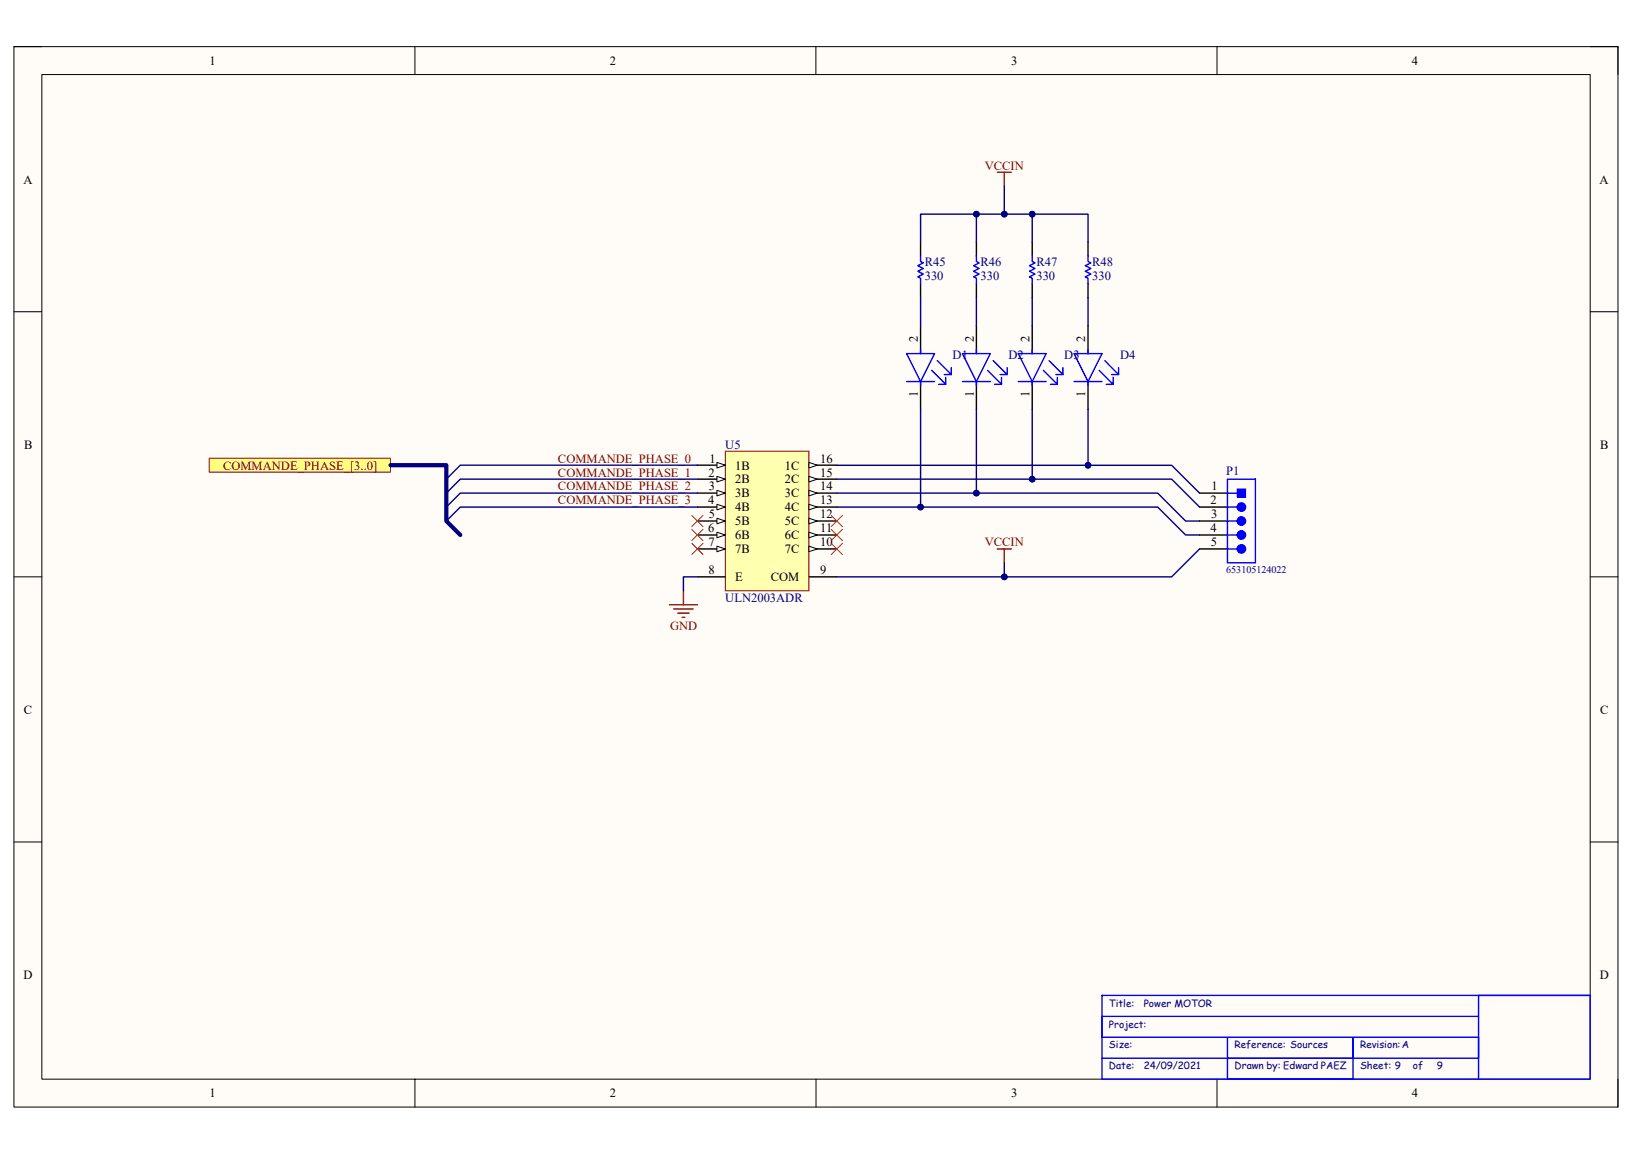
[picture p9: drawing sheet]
<svg xmlns="http://www.w3.org/2000/svg" width="297mm" height="210mm" viewBox="0 0 297 210" stroke-linecap="round" stroke-linejoin="round" font-family="sans-serif">
<path d="M2.5 8.5h292v192.9h-292z" fill="#fffcf8"/>
<path d="M2.5 8.5h292v192.9h-292z" fill="none" stroke="#000" stroke-width=".18"/>
<path d="M7.6 13.6h281.8v182.8h-281.8z" fill="#fffcf8"/>
<g fill="none" stroke="#000" stroke-width=".18">
<path d="M2.5 8.5h5.1M7.6 13.6h281.8v182.8h-281.8zM75.5 8.5v5.1M148.5 8.5v5.1M221.5 8.5v5.1M289.4 8.5h5.1v5.1M2.5 56.7h5.1M289.4 56.7h5.1M2.5 105h5.1M289.4 105h5.1M2.5 153.2h5.1M289.4 153.2h5.1"/>
<path d="M75.5 196.4v5M148.5 196.4v5M221.5 196.4v5M294.5 196.4v5"/>
</g>
<path d="M200.6 181.1h88.8v15.3h-88.8zM223.4 188.7v3.9h22.9v-3.9v7.7h-22.9v-3.8M269.1 184.9h-68.5v3.8h68.5v3.9h-68.5M289.4 181.1h-20.3v15.3" fill="none" stroke="#00f" stroke-width=".25"/>
<circle cx="226" cy="92.3" r=".76" fill="#00f"/>
<g fill="none" stroke="#00f" stroke-width=".25">
<path d="M223.4 92.3h1.8M223.4 89.7h1.8"/>
<circle cx="226" cy="92.3" r=".76"/>
</g>
<path d="M218.3 92.3h5.1M218.3 89.7h5.1" fill="none" stroke="#000" stroke-width=".25"/>
<path d="M225.2 89h1.5v1.5h-1.5z" fill="#00f"/>
<path d="M225.2 89h1.5v1.5h-1.5z" fill="none" stroke="#00f" stroke-width=".18"/>
<circle cx="226" cy="97.3" r=".76" fill="#00f"/>
<circle cx="226" cy="97.3" r=".76" fill="none" stroke="#00f" stroke-width=".25"/>
<circle cx="226" cy="99.9" r=".76" fill="#00f"/>
<circle cx="226" cy="99.9" r=".76" fill="none" stroke="#00f" stroke-width=".25"/>
<circle cx="226" cy="94.8" r=".76" fill="#00f"/>
<g fill="none" stroke="#00f" stroke-width=".25">
<path d="M223.4 94.8h1.8M223.4 97.3h1.8M223.4 99.9h1.8M223.4 87.2h5.1v15.2h-5.1z"/>
<circle cx="226" cy="94.8" r=".76"/>
</g>
<path d="M218.3 94.8h5.1M218.3 97.3h5.1M218.3 99.9h5.1" fill="none" stroke="#000" stroke-width=".25"/>
<path d="M132 82.1h15.2v25.4h-15.2z" fill="#ffffb0"/>
<path d="M132 82.1h15.2v25.4h-15.2z" fill="none" stroke="#800000" stroke-width=".18"/>
<path d="M126.9 84.6h5.1" fill="none" stroke="#000" stroke-width=".25"/>
<path d="M130.5 84.1l1.5 .5-1.5 .6z" fill="#f8fcff"/>
<path d="M130.5 84.1l1.5 .5-1.5 .6z" fill="none" stroke="#000" stroke-width=".18"/>
<path d="M126.9 87.2h5.1" fill="none" stroke="#000" stroke-width=".25"/>
<path d="M130.5 86.7l1.5 .5-1.5 .5z" fill="#f8fcff"/>
<path d="M130.5 86.7l1.5 .5-1.5 .5z" fill="none" stroke="#000" stroke-width=".18"/>
<path d="M126.9 89.7h5.1" fill="none" stroke="#000" stroke-width=".25"/>
<path d="M130.5 89.2l1.5 .5-1.5 .5z" fill="#f8fcff"/>
<path d="M130.5 89.2l1.5 .5-1.5 .5z" fill="none" stroke="#000" stroke-width=".18"/>
<path d="M126.9 92.3h5.1" fill="none" stroke="#000" stroke-width=".25"/>
<path d="M130.5 91.8l1.5 .5-1.5 .5z" fill="#f8fcff"/>
<path d="M130.5 91.8l1.5 .5-1.5 .5z" fill="none" stroke="#000" stroke-width=".18"/>
<path d="M126.9 94.8h5.1" fill="none" stroke="#000" stroke-width=".25"/>
<path d="M130.5 94.3l1.5 .5-1.5 .5z" fill="#f8fcff"/>
<path d="M130.5 94.3l1.5 .5-1.5 .5z" fill="none" stroke="#000" stroke-width=".18"/>
<path d="M126.9 97.3h5.1" fill="none" stroke="#000" stroke-width=".25"/>
<path d="M130.5 96.8l1.5 .5-1.5 .6z" fill="#f8fcff"/>
<path d="M130.5 96.8l1.5 .5-1.5 .6z" fill="none" stroke="#000" stroke-width=".18"/>
<path d="M126.9 99.9h5.1" fill="none" stroke="#000" stroke-width=".25"/>
<path d="M130.5 99.4l1.5 .5-1.5 .5z" fill="#f8fcff"/>
<path d="M130.5 99.4l1.5 .5-1.5 .5z" fill="none" stroke="#000" stroke-width=".18"/>
<path d="M147.2 99.9h5.1M126.9 105h5.1M147.2 105h5.1" fill="none" stroke="#000" stroke-width=".25"/>
<path d="M147.2 99.4l1.6 .5-1.6 .5z" fill="#f8fcff"/>
<path d="M147.2 99.4l1.6 .5-1.6 .5z" fill="none" stroke="#000" stroke-width=".18"/>
<path d="M147.2 97.3h5.1" fill="none" stroke="#000" stroke-width=".25"/>
<path d="M147.2 96.8l1.6 .5-1.6 .6z" fill="#f8fcff"/>
<path d="M147.2 96.8l1.6 .5-1.6 .6z" fill="none" stroke="#000" stroke-width=".18"/>
<path d="M147.2 94.8h5.1" fill="none" stroke="#000" stroke-width=".25"/>
<path d="M147.2 94.3l1.6 .5-1.6 .5z" fill="#f8fcff"/>
<path d="M147.2 94.3l1.6 .5-1.6 .5z" fill="none" stroke="#000" stroke-width=".18"/>
<path d="M147.2 92.3h5.1" fill="none" stroke="#000" stroke-width=".25"/>
<path d="M147.2 91.8l1.6 .5-1.6 .5z" fill="#f8fcff"/>
<path d="M147.2 91.8l1.6 .5-1.6 .5z" fill="none" stroke="#000" stroke-width=".18"/>
<path d="M147.2 89.7h5.1" fill="none" stroke="#000" stroke-width=".25"/>
<path d="M147.2 89.2l1.6 .5-1.6 .5z" fill="#f8fcff"/>
<path d="M147.2 89.2l1.6 .5-1.6 .5z" fill="none" stroke="#000" stroke-width=".18"/>
<path d="M147.2 87.2h5.1" fill="none" stroke="#000" stroke-width=".25"/>
<path d="M147.2 86.7l1.6 .5-1.6 .5z" fill="#f8fcff"/>
<path d="M147.2 86.7l1.6 .5-1.6 .5z" fill="none" stroke="#000" stroke-width=".18"/>
<path d="M147.2 84.6h5.1" fill="none" stroke="#000" stroke-width=".25"/>
<path d="M147.2 84.1l1.6 .5-1.6 .6z" fill="#f8fcff"/>
<path d="M147.2 84.1l1.6 .5-1.6 .6z" fill="none" stroke="#000" stroke-width=".18"/>
<path d="M167.6 44v2.6M167.6 51.6v2.6M177.7 44v2.6M177.7 51.6v2.6M187.9 44v2.6M187.9 51.6v2.6M198 44v2.6M198 51.6v2.6" fill="none" stroke="#000" stroke-width=".25"/>
<path d="M167.6 46.6v1l.5 .2-1.1 .5 1.1 .6-1.1 .5 1.1 .5-1.1 .5 .6 .2v1M177.7 46.6v1l.5 .2-1 .5 1 .6-1 .5 1 .5-1 .5 .5 .2v1M187.9 46.6v1l.5 .2-1 .5 1 .6-1 .5 1 .5-1 .5 .5 .2v1M198 46.6v1l.5 .2-1 .5 1 .6-1 .5 1 .5-1 .5 .5 .2v1" fill="none" stroke="#00f" stroke-width=".25"/>
<path d="M38.1 83.4h33v2.5h-33z" fill="#ffff80"/>
<path d="M38.1 83.4h33v2.5h-33z" fill="none" stroke="#800000" stroke-width=".18"/>
<path d="M125.9 98.9l2 2M125.9 96.3l2 2.1M125.9 93.8l2 2M127.9 98.9l-2 2M127.9 96.3l-2 2.1M127.9 93.8l-2 2M151.3 93.8l2 2M151.3 96.3l2 2.1M151.3 98.9l2 2M153.3 93.8l-2 2M153.3 96.3l-2 2.1M153.3 98.9l-2 2" fill="none" stroke="#f00" stroke-width=".18"/>
<path d="M121.9 110h5M122.6 110.8h3.6M123.4 111.6h2M124.1 112.3h.5M124.4 107.5v2.5" fill="none" stroke="#800000" stroke-width=".25"/>
<path d="M167.6 59.3v5M177.7 59.3v5M187.9 59.3v5M198 59.3v5M167.6 69.4v5.1M177.7 69.4v5.1M187.9 69.4v5.1M198 69.4v5.1" fill="none" stroke="#000" stroke-width=".25"/>
<g fill="none" stroke="#00f" stroke-width=".25">
<path d="M165 64.3h5.1l-2.5 5.1zM165 69.4h5.1M167.6 63.6v.7M167.6 69.4v.8M169.6 67.4l2.5 2.5v-1.2M170.6 65.6l2.5 2.6v-1.3M170.9 69.9h1.2M171.9 68.2h1.2M175.2 64.3h5.1l-2.6 5.1zM175.2 69.4h5.1M177.7 63.6v.7M177.7 69.4v.8"/>
<path d="M179.7 67.4l2.6 2.5v-1.2M180.8 65.6l2.5 2.6v-1.3M181 69.9h1.3M182 68.2h1.3M185.3 64.3h5.1l-2.5 5.1zM185.3 69.4h5.1M187.9 63.6v.7M187.9 69.4v.8M189.9 67.4l2.5 2.5v-1.2M190.9 65.6l2.6 2.6v-1.3M191.2 69.9h1.2M192.2 68.2h1.3"/>
<path d="M195.5 64.3h5.1l-2.6 5.1zM195.5 69.4h5.1M198 63.6v.7M198 69.4v.8M200.1 67.4l2.5 2.5v-1.2M201.1 65.6l2.5 2.6v-1.3M201.3 69.9h1.3M202.4 68.2h1.2"/>
</g>
<path d="M126.9 84.6h-43.1l-2.6 2.6M126.9 87.2h-43.1l-2.6 2.5M126.9 89.7h-43.1l-2.6 2.6M126.9 92.3h-43.1l-2.6 2.5M152.3 84.7h61l5 5" fill="none" stroke="#000080" stroke-width=".25"/>
<path d="M71.1 84.6h10.1v10.2l2.6 2.5" fill="none" stroke="#000080" stroke-width=".76"/>
<circle cx="198" cy="84.7" r=".51" fill="#000080"/>
<circle cx="198" cy="84.7" r=".51" fill="none" stroke="#000080" stroke-width=".18"/>
<path d="M152.3 87.2h61l5 5.1" fill="none" stroke="#000080" stroke-width=".25"/>
<circle cx="187.9" cy="87.2" r=".51" fill="#000080"/>
<circle cx="187.9" cy="87.2" r=".51" fill="none" stroke="#000080" stroke-width=".18"/>
<path d="M152.3 89.7h58.4l5.1 5.1h2.5" fill="none" stroke="#000080" stroke-width=".25"/>
<circle cx="177.7" cy="89.7" r=".51" fill="#000080"/>
<circle cx="177.7" cy="89.7" r=".51" fill="none" stroke="#000080" stroke-width=".18"/>
<path d="M152.3 92.3h58.4l5.1 5h2.5" fill="none" stroke="#000080" stroke-width=".25"/>
<circle cx="167.6" cy="92.3" r=".51" fill="#000080"/>
<circle cx="167.6" cy="92.3" r=".51" fill="none" stroke="#000080" stroke-width=".18"/>
<path d="M218.3 99.9l-5 5.1h-61" fill="none" stroke="#000080" stroke-width=".25"/>
<circle cx="182.8" cy="105" r=".51" fill="#000080"/>
<circle cx="182.8" cy="105" r=".51" fill="none" stroke="#000080" stroke-width=".18"/>
<path d="M167.6 74.5v17.8M126.9 105h-2.5v2.5" fill="none" stroke="#000080" stroke-width=".25"/>
<circle cx="167.6" cy="92.3" r=".51" fill="#000080"/>
<circle cx="167.6" cy="92.3" r=".51" fill="none" stroke="#000080" stroke-width=".18"/>
<path d="M177.7 74.5v15.2" fill="none" stroke="#000080" stroke-width=".25"/>
<circle cx="177.7" cy="89.7" r=".51" fill="#000080"/>
<circle cx="177.7" cy="89.7" r=".51" fill="none" stroke="#000080" stroke-width=".18"/>
<path d="M187.9 74.5v12.7" fill="none" stroke="#000080" stroke-width=".25"/>
<circle cx="187.9" cy="87.2" r=".51" fill="#000080"/>
<circle cx="187.9" cy="87.2" r=".51" fill="none" stroke="#000080" stroke-width=".18"/>
<path d="M198 74.5v10.2" fill="none" stroke="#000080" stroke-width=".25"/>
<circle cx="198" cy="84.7" r=".51" fill="#000080"/>
<circle cx="198" cy="84.7" r=".51" fill="none" stroke="#000080" stroke-width=".18"/>
<path d="M167.6 44v-5h30.4v5M167.6 54.2v5.1M177.7 54.2v5.1M187.9 54.2v5.1M198 54.2v5.1" fill="none" stroke="#000080" stroke-width=".25"/>
<circle cx="177.7" cy="39" r=".51" fill="#000080"/>
<circle cx="177.7" cy="39" r=".51" fill="none" stroke="#000080" stroke-width=".18"/>
<circle cx="182.8" cy="39" r=".51" fill="#000080"/>
<circle cx="182.8" cy="39" r=".51" fill="none" stroke="#000080" stroke-width=".18"/>
<circle cx="187.9" cy="39" r=".51" fill="#000080"/>
<circle cx="187.9" cy="39" r=".51" fill="none" stroke="#000080" stroke-width=".18"/>
<path d="M187.9 39v5" fill="none" stroke="#000080" stroke-width=".25"/>
<circle cx="187.9" cy="39" r=".51" fill="#000080"/>
<circle cx="187.9" cy="39" r=".51" fill="none" stroke="#000080" stroke-width=".18"/>
<path d="M177.7 39v5" fill="none" stroke="#000080" stroke-width=".25"/>
<circle cx="177.7" cy="39" r=".51" fill="#000080"/>
<circle cx="177.7" cy="39" r=".51" fill="none" stroke="#000080" stroke-width=".18"/>
<path d="M181.5 31.3h2.6M182.8 31.3v2.6M181.5 99.9h2.6M182.8 99.9v2.5" fill="none" stroke="#800000" stroke-width=".25"/>
<path d="M182.8 33.9v5.1" fill="none" stroke="#000080" stroke-width=".25"/>
<circle cx="182.8" cy="39" r=".51" fill="#000080"/>
<circle cx="182.8" cy="39" r=".51" fill="none" stroke="#000080" stroke-width=".18"/>
<path d="M182.8 102.4v2.6" fill="none" stroke="#000080" stroke-width=".25"/>
<circle cx="182.8" cy="105" r=".51" fill="#000080"/>
<circle cx="182.8" cy="105" r=".51" fill="none" stroke="#000080" stroke-width=".18"/>
<g font-size="2.3">
<text x="38.2" y="11.8">1</text>
<text x="111" y="11.8">2</text>
<text x="184.1" y="11.8">3</text>
<text x="256.9" y="11.8">4</text>
<text x="4.3" y="33.4">A</text>
<text x="291.1" y="33.4">A</text>
<text x="167.1" y="62.3" transform="rotate(-90 167.1 62.3)">2</text>
<text x="177.2" y="62.3" transform="rotate(-90 177.2 62.3)">2</text>
<text x="187.4" y="62.3" transform="rotate(-90 187.4 62.3)">2</text>
<text x="197.5" y="62.3" transform="rotate(-90 197.5 62.3)">2</text>
<text x="167.1" y="72.3" transform="rotate(-90 167.1 72.3)">1</text>
<text x="177.2" y="72.3" transform="rotate(-90 177.2 72.3)">1</text>
<text x="187.4" y="72.3" transform="rotate(-90 187.4 72.3)">1</text>
<text x="197.5" y="72.3" transform="rotate(-90 197.5 72.3)">1</text>
<text x="4.4" y="81.6">B</text>
<text x="291.2" y="81.6">B</text>
<text x="128.9" y="86.7">2</text>
<text x="129" y="89.2">3</text>
<text x="129.1" y="84.2">1</text>
<text x="133.8" y="85.4">1B</text>
<text x="133.8" y="88">2B</text>
<text x="142.9" y="88">2C</text>
<text x="142.9" y="85.4">1C</text>
<text x="149.3" y="89.2">14</text>
<text x="149.3" y="86.7">15</text>
<text x="149.3" y="84.2">16</text>
<text x="220.5" y="89.2">1</text>
<text x="128.9" y="91.8">4</text>
<text x="129" y="94.3">5</text>
<text x="133.8" y="90.5">3B</text>
<text x="133.8" y="93">4B</text>
<text x="133.8" y="95.6">5B</text>
<text x="142.9" y="95.6">5C</text>
<text x="142.9" y="93">4C</text>
<text x="142.9" y="90.5">3C</text>
<text x="149.3" y="94.3">12</text>
<text x="149.3" y="91.8">13</text>
<text x="220.3" y="91.8">2</text>
<text x="220.4" y="94.3">3</text>
<text x="128.9" y="96.9">6</text>
<text x="128.9" y="99.4">7</text>
<text x="133.8" y="98.1">6B</text>
<text x="133.8" y="100.7">7B</text>
<text x="142.9" y="100.7">7C</text>
<text x="142.9" y="98.1">6C</text>
<text x="149.3" y="99.4">10</text>
<text x="149.3" y="96.9">11</text>
<text x="220.3" y="96.9">4</text>
<text x="220.4" y="99.4">5</text>
<text x="129" y="104.5">8</text>
<text x="133.8" y="105.7">E</text>
<text x="140.3" y="105.7">COM</text>
<text x="149.3" y="104.5">9</text>
<text x="4.4" y="129.9">C</text>
<text x="291.2" y="129.9">C</text>
<text x="4.3" y="178.1">D</text>
<text x="291.2" y="178.1">D</text>
<text x="38.2" y="199.7">1</text>
<text x="111" y="199.7">2</text>
<text x="184.1" y="199.7">3</text>
<text x="256.9" y="199.7">4</text>
</g>
<g font-size="2.3" fill="#800000">
<text x="179.2" y="30.9">VCCIN</text>
<text x="40.6" y="85.4">COMMANDE_PHASE_[3..0]</text>
<text x="101.6" y="84.2">COMMANDE_PHASE_0</text>
<text x="101.6" y="86.7">COMMANDE_PHASE_1</text>
<text x="101.6" y="89.2">COMMANDE_PHASE_2</text>
<text x="101.6" y="91.8">COMMANDE_PHASE_3</text>
<text x="179.2" y="99.4">VCCIN</text>
<text x="122" y="114.6">GND</text>
</g>
<g font-size="2.3" fill="#000080">
<text x="168.3" y="48.4">R45</text>
<text x="168.3" y="50.9">330</text>
<text x="178.5" y="48.4">R46</text>
<text x="178.5" y="50.9">330</text>
<text x="188.6" y="48.4">R47</text>
<text x="188.6" y="50.9">330</text>
<text x="198.8" y="48.4">R48</text>
<text x="198.8" y="50.9">330</text>
<text x="173.4" y="65.4">D1</text>
<text x="183.6" y="65.4">D2</text>
<text x="193.7" y="65.4">D3</text>
<text x="203.9" y="65.4">D4</text>
<text x="132" y="81.6">U5</text>
<text x="223.2" y="86.5">P1</text>
<text x="132" y="109.6">ULN2003ADR</text>
</g>
<g font-size="1.8" fill="#000080">
<text x="223.2" y="104.3">653105124022</text>
<text x="201.8" y="183.2">Title:</text>
<text x="208.2" y="183.2">Power MOTOR</text>
<text x="201.8" y="190.8">Size:</text>
<text x="201.8" y="187">Project:</text>
<text x="224.7" y="190.8">Reference: Sources</text>
<text x="247.5" y="190.8">Revision:A</text>
<text x="201.8" y="194.6">Date:</text>
<text x="208.2" y="194.6">24/09/2021</text>
<text x="224.7" y="194.6">Drawn by: Edward PAEZ</text>
<text x="247.5" y="194.6">Sheet: 9</text>
<text x="257.2" y="194.6">of</text>
<text x="261.5" y="194.6">9</text>
</g>
</svg>
